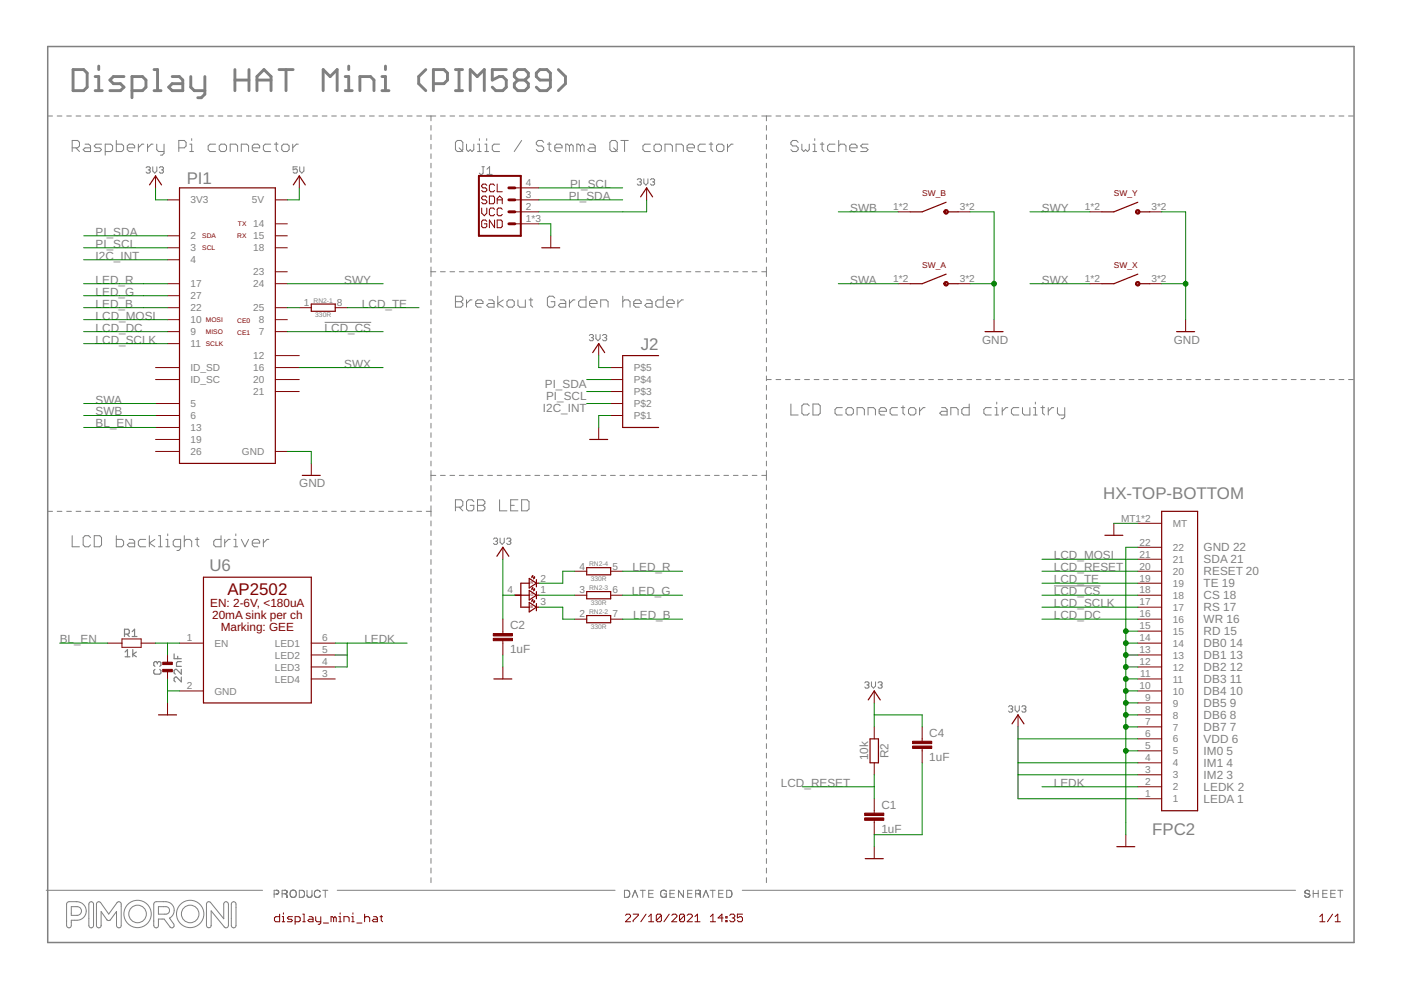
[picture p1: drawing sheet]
<svg xmlns="http://www.w3.org/2000/svg" width="297mm" height="210mm" viewBox="0 0 297 210" stroke-linecap="round" stroke-linejoin="round" font-family="sans-serif">
<g fill="none" stroke="#808080" stroke-width=".21">
<path d="M10.1 24.6h1M12.1 24.6h1M14.1 24.6h1M15.3 31.3h1.2l.3-.4v-.7l-.3-.4h-1.2v2.3M16.1 31.3l.7 .8M16.1 24.6h1M18 30.6h.8l.4 .3v1.2h-1.2l-.4-.4 .4-.4h1.2M18.1 24.6h1.1M20.2 24.6h1M21.5 30.6h-1.1l-.4 .3 .4 .4h.7l.4 .4-.4 .4h-1.1M22.2 24.6h1M22.3 32.1h1.2l.4-.4v-.8l-.4-.3h-1.2v2.3"/>
<path d="M24.2 24.6h1M24.7 29.8v2.3h1.1l.4-.4v-.8l-.4-.3h-1.1M26.2 24.6h1M27 31.3h1.6v-.4l-.4-.3h-.8l-.4 .3v.8l.4 .4h.8M28.2 24.6h1M29.3 30.6v1.5M30.2 24.6h1M30.5 30.6h-.4l-.8 .7M31 35.6l.2-.2h.4l.3 .2v.2l-.3 .2M31.3 30.6v1.5M31.4 36h.2M31.6 36l.3 .3-.3 .4h-.4l-.2-.2"/>
<path d="M32.2 24.6h1M32.4 35.4v.9l.4 .4 .5-.4v-.9M32.4 30.6h-.3l-.8 .7M33.2 30.6v1.1l.4 .4h1.2M33.8 35.6l.2-.2h.4l.2 .2-.2 .4M34.2 24.6h1M34.2 36h.2M34.4 36l.2 .3-.2 .4h-.4l-.2-.2M34.8 30.6v1.9l-.4 .4h-.4M36.2 24.6h1M37.9 31.3h1.2l.4-.4v-.7l-.4-.4h-1.2v2.3M38.2 24.6h1"/>
<path d="M40.2 24.6h1M40.2 30.6h.4v1.5M40.2 32.1h.8M40.6 29.4v.4M42.2 24.6h1M44.2 24.6h1M45.7 30.6h-1.2l-.4 .3v.8l.4 .4h1.2M46.2 24.6h1M46.5 30.9l.4-.3h.7l.4 .3v.8l-.4 .4h-.7l-.4-.4zM48.2 24.6h1.1M48.8 32.1v-1.5h1.2l.4 .3v1.2M50.2 24.6h1.1"/>
<path d="M51.2 32.1v-1.5h1.1l.4 .3v1.2M52.3 24.6h1M53.5 31.3h1.6v-.4l-.4-.3h-.8l-.4 .3v.8l.4 .4h.8M54.3 24.6h1M56.3 24.6h1M57.4 30.6h-1.2l-.4 .3v.8l.4 .4h1.2M58.2 30.6h.7M58.3 24.6h1M58.6 30.2v1.5l.3 .4M60.1 30.6h.8l.4 .3v.8l-.4 .4h-.8l-.4-.4v-.8zM60.3 24.6h1M62.1 30.6v1.5"/>
<path d="M62.3 24.6h1M63 35.4h-.9v.6l.5-.2 .4 .2v.5l-.2 .2h-.4l-.3-.2M63.2 30.6h-.4l-.7 .7M63.5 35.4v.9l.5 .4 .4-.4v-.9M64.3 24.6h1M66.3 24.6h1M68.3 24.6h1M70.3 24.6h1M72.3 24.6h1M74.3 24.6h1M76.3 24.6h1M78.3 24.6h1.1"/>
<path d="M80.3 24.6h1M82.4 24.6h1M84.4 24.6h1M86.4 24.6h1M88.4 24.6h1M90.4 24.6h2M91.4 24.6v1M91.4 26.6v1M91.4 28.6v1M91.4 30.6v1M91.4 32.6v1M91.4 34.6v1"/>
<path d="M91.4 36.6v1M91.4 38.6v1M93.4 24.6h1M95.4 24.6h1M96.6 30.2l.4-.4h.7l.4 .4v1.5l-.4 .4h-.7l-.4-.4zM97.3 31.3l.8 .8M97.4 24.6h1M98.9 30.6v1.1l.4 .4 .4-.4 .4 .4 .4-.4v-1.1M99.4 24.6h1M101.2 30.6h.4v1.5M101.2 32.1h.8M101.4 24.6h1"/>
<path d="M101.6 29.4v.4M102.2 35.3h.5M102.4 35.3v1.4l-.2 .3h-.3l-.3-.3M102.8 30.6h.4v1.5M102.8 32.1h.8M103.2 29.4v.4M103.3 37h1.1M103.3 35.9l.5-.6v1.7M103.4 24.6h1M105.4 24.6h1M105.9 30.6h-1.1l-.4 .3v.8l.4 .4h1.1M107.4 24.6h1"/>
<path d="M109.4 24.6h1M110.6 29.8l-1.6 2.3M111.4 24.6h1M113.4 24.6h1M115.3 30.2l-.4-.4h-.8l-.4 .4v.4l.4 .3h.8l.4 .4v.4l-.4 .4h-.8l-.4-.4M115.4 24.6h1M116.1 30.6h.7M116.4 30.2v1.5l.4 .4M117.4 24.6h1M117.6 31.3h1.6v-.4l-.4-.3h-.8l-.4 .3v.8l.4 .4h.8M119.4 24.6h1M120.7 30.9l-.4-.3h-.3v1.5"/>
<path d="M120.7 30.9v1.2M120.7 30.9l.4-.3 .4 .3v1.2M121.4 24.6h1M123.1 30.9l-.4-.3h-.4v1.5M123.1 30.9v1.2M123.1 30.9l.4-.3 .3 .3v1.2M123.4 24.6h1M125 30.6h.8l.4 .3v1.2h-1.2l-.4-.4 .4-.4h1.2M125.4 24.6h1M127.4 24.6h1M129.4 24.6h1.1M129.7 29.8h.8l.4 .4v1.5l-.4 .4h-.8l-.4-.4v-1.5z"/>
<path d="M130.1 31.3l.8 .8M131.4 24.6h1.1M131.6 29.8h1.6M132.4 29.8v2.3M133.5 24.6h1M135.1 38.1l.2-.2h.5l.2 .2-.2 .5M135.4 24.6h1.1M135.5 38.6h.3M135.8 38.6l.2 .2-.2 .4h-.5l-.2-.2M136.5 37.9v.9l.4 .4 .5-.4v-.9M137.5 24.6h1M137.9 30.6h-1.2l-.4 .3v.8l.4 .4h1.2"/>
<path d="M137.9 38.1l.2-.2h.5l.2 .2v.3l-.2 .2M138.3 38.6h.3M138.6 38.6l.2 .2-.2 .4h-.5l-.2-.2M139 30.6h.8l.4 .3v.8l-.4 .4h-.8l-.3-.4v-.8zM139.5 24.6h1M141 32.1v-1.5h1.2l.4 .3v1.2M141.5 24.6h1M143.3 32.1v-1.5h1.2l.4 .3v1.2M143.5 24.6h1M145.5 24.6h1M145.7 31.3h1.5v-.4l-.3-.3h-.8l-.4 .3v.8l.4 .4h.8M147.5 24.6h1"/>
<path d="M149.5 24.6h1M149.6 30.6h-1.2l-.4 .3v.8l.4 .4h1.2M150.3 30.6h.8M150.7 30.2v1.5l.4 .4M151.5 24.6h1M152.3 30.6h.8l.4 .3v.8l-.4 .4h-.8l-.4-.4v-.8zM153.5 24.6h1M154.2 30.6v1.5M155.4 30.6h-.4l-.8 .7M155.5 24.6h1M157.5 24.6h1M159.5 24.6h1"/>
<path d="M161.5 24.6h2M162.5 24.6v1M162.5 26.6v1M162.5 28.6v1M162.5 30.6v1M162.5 32.6v1M162.5 34.6v1M162.5 36.6v1M162.5 38.6v1M164.5 24.6h1M166.5 24.6h1.1M168.6 24.6h1"/>
<path d="M169.2 30.2l-.4-.4h-.7l-.4 .4v.4l.4 .3h.7l.4 .4v.4l-.4 .4h-.7l-.4-.4M170 30.6v1.1l.4 .4 .4-.4 .4 .4 .4-.4v-1.1M170.6 24.6h1M172.4 30.6h.3v1.5M172.4 32.1h.7M172.6 24.6h1M172.7 29.4v.4M173.9 30.6h.8M174.3 30.2v1.5l.4 .4M174.6 24.6h1.1M176.7 24.6h1M177 30.6h-1.1l-.4 .3v.8l.4 .4h1.1"/>
<path d="M177.8 30.9l.4-.3h.8l.4 .3v1.2M177.8 29.8v2.3M178.7 24.6h1M180.1 31.3h1.6v-.4l-.4-.3h-.8l-.4 .3v.8l.4 .4h.8M180.7 24.6h1M182.7 24.6h1M184 30.6h-1.1l-.4 .3 .4 .4h.8l.3 .4-.3 .4h-1.2M184.7 24.6h1.1M186.8 24.6h1M188.8 24.6h1M190.8 24.6h1.1M192.8 24.6h1.1"/>
<path d="M194.9 24.6h1M196.9 24.6h1M198.9 24.6h1M200.9 24.6h1.1M203 24.6h1M205 24.6h1M207 24.6h1M209 24.6h1.1M211.1 24.6h1M213.1 24.6h1M215.1 24.6h1M217.1 24.6h1"/>
<path d="M219.1 24.6h1.1M221.2 24.6h1M223.2 24.6h1M225.2 24.6h1.1M227.2 24.6h1.1M229.3 24.6h1M231.3 24.6h1M233.3 24.6h1M235.3 24.6h1.1M237.4 24.6h1M239.4 24.6h1M241.4 24.6h1"/>
<path d="M243.4 24.6h1.1M245.4 24.6h1.1M247.5 24.6h1M249.5 24.6h1M251.5 24.6h1M253.5 24.6h1.1M255.6 24.6h1M257.6 24.6h1M259.6 24.6h1M261.6 24.6h1.1M263.7 24.6h1M265.7 24.6h1"/>
<path d="M267.7 24.6h1M269.7 24.6h1.1M271.8 24.6h1M273.8 24.6h1M275.8 24.6h1M277.8 24.6h1M279.8 24.6h1.1M281.9 24.6h1M283.9 24.6h1M285.9 24.6h1M91.4 40.6v1M91.4 42.6v1"/>
<path d="M91.4 44.6v1M91.4 46.6v1M91.4 48.6v1M91.4 50.6v1M91.4 52.6v1M91.4 54.6v1M91.4 56.6v2M91.4 59.6v1M91.4 57.6h1M93.4 57.6h1M95.4 57.6h1M97.4 57.6h1"/>
<path d="M99.4 57.6h1M101.4 57.6h1M103.4 57.6h1M105.4 57.6h1M107.4 57.6h1M109.4 57.6h1M111.4 57.6h1M113.4 57.6h1M115.4 57.6h1M117.4 57.6h1M119.4 57.6h1M121.4 57.6h1"/>
<path d="M123.4 57.6h1M125.4 57.6h1M127.4 57.6h1M129.4 57.6h1.1M131.4 57.6h1.1M133.5 57.6h1M135.4 57.6h1.1M137.5 57.6h1M139.5 57.6h1M141.5 57.6h1M143.5 57.6h1M145.5 57.6h1"/>
<path d="M147.5 57.6h1M149.5 57.6h1M151.5 57.6h1M153.5 57.6h1M155.5 57.6h1M157.5 57.6h1M159.5 57.6h1M161.5 57.6h1M162.5 40.6v1M162.5 42.6v1M162.5 44.6v1M162.5 46.6v1"/>
<path d="M162.5 48.6v1M162.5 50.6v1M162.5 52.6v1M162.5 54.6v1M162.5 56.6v2M162.5 59.6v1M68.8 68.3h9.9M91.4 61.6v1M91.4 63.6v1M91.4 65.7v1M91.4 67.6v1.1M91.4 69.7v1"/>
<path d="M91.4 71.7v1M91.4 73.7v1M91.4 75.7v1M91.4 77.7v1M91.4 79.7v1M96.6 62.8h1.1l.4 .4v.4l-.4 .4 .4 .3v.4l-.4 .4h-1.1zM96.6 64h1.1M98.9 63.6v1.5M100.1 63.6h-.4l-.8 .7M100.9 64.3h1.5v-.3l-.4-.4h-.8l-.3 .4v.7l.3 .4h.8M103.6 63.6h.8l.4 .4v1.1h-1.2l-.4-.4 .4-.4h1.2M105.5 62.8v2.3"/>
<path d="M106.7 63.6l-1.2 .7 1.2 .8M107.5 64l.4-.4h.7l.4 .4v.7l-.4 .4h-.7l-.4-.4zM109.8 63.6v1.1l.4 .4h1.2v-1.5M112.2 63.6h.7M112.5 63.2v1.5l.4 .4M117.6 63.2l-.4-.4h-.8l-.3 .4v1.5l.3 .4h.8l.4-.4v-.7h-.8M118.8 63.6h.8l.4 .4v1.1h-1.2l-.4-.4 .4-.4h1.2M120.7 63.6v1.5M121.9 63.6h-.4l-.8 .7M124.2 62.8v2.3h-1.1l-.4-.4v-.7l.4-.4h1.1M124.9 71.1l.3-.2h.4l.2 .2-.2 .5M125 64.3h1.6v-.3l-.4-.4h-.8l-.4 .4v.7l.4 .4h.8"/>
<path d="M125.4 71.6h.2M125.6 71.6l.2 .2-.2 .4h-.4l-.3-.2M126.3 70.9v.9l.5 .4 .4-.4v-.9M127.4 65.1v-1.5h1.1l.4 .4v1.1M127.7 71.1l.3-.2h.4l.2 .2v.3l-.2 .2M128.2 71.6h.2M128.4 71.6l.2 .2v.2l-.2 .2h-.4l-.3-.2M132 64l.4-.4h.8l.4 .4v1.1M132 62.8v2.3M134.4 64.3h1.5v-.3l-.3-.4h-.8l-.4 .4v.7l.4 .4h.8M137.1 63.6h.8l.4 .4v1.1h-1.2l-.4-.4 .4-.4h1.2M140.6 62.8v2.3h-1.2l-.4-.4v-.7l.4-.4h1.2"/>
<path d="M141.4 64.3h1.5v-.3l-.3-.4h-.8l-.4 .4v.7l.4 .4h.8M143.7 63.6v1.5M144.9 63.6h-.4l-.8 .7M162.5 61.6v1M162.5 63.6v1M162.5 65.7v1M162.5 67.6v1.1M162.5 69.7v1M162.5 71.7v1M162.5 73.7v1M162.5 75.7v1M162.5 77.7v1"/>
<path d="M162.5 79.7v1M91.4 81.7v1M91.4 83.7v1M91.4 85.7v1M91.4 87.7v1.1M91.4 89.7v1.1M91.4 91.8v1M91.4 93.8v1M91.4 95.8v1M91.4 97.8v1M91.4 99.8v2.1M162.5 81.7v1"/>
<path d="M162.5 83.7v1M162.5 85.7v1M162.5 87.7v1.1M162.5 89.7v1.1M162.5 91.8v1M162.5 93.8v1M162.5 95.8v1M162.5 97.8v1M162.5 99.8v2M162.5 80.5h1M164.5 80.5h1M166.5 80.5h1.1"/>
<path d="M167.7 85.7v2.3h1.5M168.6 80.5h1M170.6 80.5h1M171.6 86l-.4-.3h-.8l-.4 .3v1.6l.4 .4h.8l.4-.4M172.4 85.7h1.1l.4 .3v1.6l-.4 .4h-1.1zM172.6 80.5h1M174.6 80.5h1.1M176.7 80.5h1M178.6 86.4h-1.2l-.4 .4v.8l.4 .4h1.2M178.7 80.5h1M179.8 86.4h.7l.4 .4v.8l-.4 .4h-.7l-.4-.4v-.8zM180.7 80.5h1"/>
<path d="M181.7 88v-1.6h1.2l.4 .4v1.2M182.7 80.5h1M184 88v-1.6h1.2l.4 .4v1.2M184.7 80.5h1.1M186.4 87.2h1.5v-.4l-.3-.4h-.8l-.4 .4v.8l.4 .4h.8M186.8 80.5h1M188.8 80.5h1M190.3 86.4h-1.2l-.4 .4v.8l.4 .4h1.2M190.8 80.5h1.1M191.1 86.4h.7M191.5 86v1.6l.3 .4M192.6 86.8l.4-.4h.8l.4 .4v.8l-.4 .4h-.8l-.4-.4z"/>
<path d="M192.8 80.5h1.1M194.9 80.5h1M195 86.4v1.6M196.1 86.4h-.4l-.7 .8M196.9 80.5h1M198.9 80.5h1M199.6 86.4h.8l.4 .4v1.2h-1.2l-.4-.4 .4-.4h1.2M200.9 80.5h1.1M201.6 88v-1.6h1.2l.3 .4v1.2M203 80.5h1M205 80.5h1M205.5 85.7v2.3h-1.2l-.4-.4v-.8l.4-.4h1.2"/>
<path d="M207 80.5h1M209 80.5h1.1M210.2 86.4h-1.2l-.4 .4v.8l.4 .4h1.2M210.9 88h.8M210.9 86.4h.4v1.6M211.1 80.5h1M211.3 85.3v.4M212.5 86.4v1.6M213.1 80.5h1M213.7 86.4h-.4l-.8 .8M215.1 80.5h1M216 86.4h-1.2l-.4 .4v.8l.4 .4h1.2"/>
<path d="M216.8 86.4v1.2l.4 .4h1.2v-1.6M217.1 80.5h1M219.1 88h.8M219.1 86.4h.4v1.6M219.1 80.5h1.1M219.5 85.3v.4M220.7 86.4h.8M221.1 86v1.6l.4 .4M221.2 80.5h1M222.2 86.4v1.6M223.2 80.5h1M223.4 86.4h-.4l-.8 .8"/>
<path d="M224.2 86.4v1.2l.4 .4h1.1M225.2 80.5h1.1M225.7 86.4v2l-.3 .4h-.4M227.2 80.5h1.1M229.3 80.5h1M231.3 80.5h1M233.3 80.5h1M235.3 80.5h1.1M237.4 80.5h1M239.4 80.5h1M241.4 80.5h1M243.4 80.5h1.1"/>
<path d="M245.4 80.5h1.1M247.5 80.5h1M249.5 80.5h1M251.5 80.5h1M253.5 80.5h1.1M255.6 80.5h1M257.6 80.5h1M259.6 80.5h1M261.6 80.5h1.1M263.7 80.5h1M265.7 80.5h1M267.7 80.5h1"/>
<path d="M269.7 80.5h1.1M271.8 80.5h1M273.8 80.5h1M275.8 80.5h1M277.8 80.5h1M279.8 80.5h1.1M281.9 80.5h1M283.9 80.5h1M285.9 80.5h1M10.1 108.4h1M12.1 108.4h1M14.1 108.4h1"/>
<path d="M15.3 113.6v2.3h1.5M16.1 108.4h1M18.1 108.4h1.1M19.2 114l-.4-.4h-.8l-.4 .4v1.5l.4 .4h.8l.4-.4M20 113.6h1.1l.4 .4v1.5l-.4 .4h-1.1zM20.2 108.4h1M22.2 108.4h1M24.2 108.4h1M24.7 113.6v2.3h1.1l.4-.4v-.7l-.4-.4h-1.1M26.2 108.4h1M27.4 114.4h.8l.4 .4v1.1h-1.2l-.4-.4 .4-.4h1.2M28.2 108.4h1"/>
<path d="M30.2 108.4h1M30.9 114.4h-1.2l-.4 .4v.7l.4 .4h1.2M31.7 113.6v2.3M32.2 108.4h1M32.8 114.4l-1.1 .7 1.1 .8M33.6 115.9h.8M33.6 113.6h.4v2.3M34.2 108.4h1M35.2 115.9h.8M35.2 114.4h.4v1.5M35.6 113.2v.4M36.2 108.4h1"/>
<path d="M38.2 108.4h1M38.3 115.9h-1.2l-.4-.4v-.7l.4-.4h1.2v1.9l-.4 .4h-.4M39.1 114.8l.4-.4h.7l.4 .4v1.1M39.1 113.6v2.3M40.2 108.4h1M41.4 114.4h.8M41.8 114v1.5l.4 .4M42.2 108.4h1M44.2 108.4h1M46.2 108.4h1M46.9 113.6v2.3h-1.2l-.4-.4v-.7l.4-.4h1.2M47.6 114.4v1.5"/>
<path d="M48.2 108.4h1.1M48.8 114.4h-.4l-.8 .7M49.6 115.9h.8M49.6 114.4h.4v1.5M50 113.2v.4M50.2 108.4h1.1M51.2 114.4l.7 1.5 .8-1.5M52.3 108.4h1M53.5 115.1h1.6v-.3l-.4-.4h-.8l-.4 .4v.7l.4 .4h.8M54.3 108.4h1M55.8 114.4v1.5M56.3 108.4h1"/>
<path d="M57 114.4h-.4l-.8 .7M58.3 108.4h1M60.3 108.4h1M62.3 108.4h1M64.3 108.4h1M66.3 108.4h1M68.3 108.4h1M70.3 108.4h1M72.3 108.4h1M74.3 108.4h1M76.3 108.4h1M78.3 108.4h1.1"/>
<path d="M80.3 108.4h1M82.4 108.4h1M84.4 108.4h1M86.4 108.4h1M88.4 108.4h1M90.4 108.4h1M91.4 103v1.1M91.4 105.1v1.2M91.4 107.3v2.2M91.4 110.4v1.1M91.4 112.5v1M91.4 114.5v1.1"/>
<path d="M91.4 116.6v1M91.4 118.6v1.1M91.4 100.8h1M93.4 100.8h1M95.4 100.8h1M96.6 107.5h1.1l.4-.4v-.7l-.4-.4h-1.1v2.3M97.3 107.5l.8 .8M97.4 100.8h1M99.4 100.8h1M100.5 106.4l-.4-.4h-.8l-.4 .4v1.5l.4 .4h.8l.4-.4v-.8h-.8M101.2 106h1.2l.4 .4v.3l-.4 .4 .4 .4v.4l-.4 .4h-1.2zM101.2 107.1h1.2"/>
<path d="M101.4 100.8h1M103.4 100.8h1M104.6 114.3l.2-.2h.5l.2 .2-.2 .5M105.1 114.8h.2M105.3 114.8l.2 .2-.2 .4h-.5l-.2-.2M105.4 100.8h1M105.9 106v2.3h1.6M106 114.1v.9l.5 .4 .4-.4v-.9M107.4 100.8h1M107.4 114.3l.3-.2h.4l.2 .2-.2 .5M107.9 114.8h.2M108.1 114.8l.2 .2-.2 .4h-.4l-.3-.2"/>
<path d="M108.3 107.1h.7M109.4 100.8h1M109.8 106h-1.5v2.3h1.5M110.6 106h1.2l.4 .4v1.5l-.4 .4h-1.2zM111.4 100.8h1M113.4 100.8h1M115.4 100.8h1M117.4 100.8h1M119.4 100.8h1M121.4 100.8h1M123.4 100.8h1M125.4 100.8h1"/>
<path d="M127.4 100.8h1M129.4 100.8h1.1M131.4 100.8h1.1M133.5 100.8h1M135.4 100.8h1.1M137.5 100.8h1M139.5 100.8h1M141.5 100.8h1M143.5 100.8h1M145.5 100.8h1M147.5 100.8h1M149.5 100.8h1"/>
<path d="M151.5 100.8h1M153.5 100.8h1M155.5 100.8h1M157.5 100.8h1M159.5 100.8h1M161.5 100.8h1M162.5 102.8v1.1M162.5 104.9v1M162.5 106.9v1M162.5 108.9v1M162.5 111v1M162.5 113v1"/>
<path d="M162.5 115v1M162.5 117.1v1M162.5 119.1v1M91.4 120.7v1M91.4 122.7v1.1M91.4 124.8v1M91.4 126.8v1M91.4 128.9v1M91.4 130.9v1M91.4 132.9v1.1M91.4 135v1M91.4 137v1.1"/>
<path d="M91.4 139.1v1M162.5 121.1v1M162.5 123.1v1.1M162.5 125.2v1M162.5 127.2v1M162.5 129.2v1.1M162.5 131.3v1M162.5 133.3v1M162.5 135.3v1.1M162.5 137.4v1M162.5 139.4v1M223.5 124.2h9.8"/>
<path d="M91.4 141.1v1.1M91.4 143.2v1M91.4 145.2v1.1M91.4 147.3v1M91.4 149.3v1M91.4 151.3v1.1M91.4 153.4v1M91.4 155.4v1.1M91.4 157.5v1M91.4 159.5v1.1M162.5 141.4v1.1M162.5 143.4v1.1"/>
<path d="M162.5 145.5v1M162.5 147.5v1M162.5 149.5v1.1M162.5 151.6v1M162.5 153.6v1M162.5 155.6v1.1M162.5 157.7v1M162.5 159.7v1M183.3 144.8l.3-.2h.4l.2 .2-.2 .4M183.8 145.2h.2M184 145.2l.2 .3-.2 .4h-.4l-.3-.2M184.8 144.6v.9l.4 .4 .4-.4v-.9"/>
<path d="M186.2 144.8l.2-.2h.4l.2 .2-.2 .4M186.6 145.2h.2M186.8 145.2l.2 .3-.2 .4h-.4l-.2-.2M213.8 149.9l.2-.3h.5l.2 .3-.2 .4M214.3 150.3h.2M214.5 150.3l.2 .2-.2 .5h-.5l-.2-.3M215.2 149.6v.9l.5 .5 .4-.5v-.9M216.6 149.9l.3-.3h.4l.2 .3-.2 .4M217.1 150.3h.2M217.3 150.3l.2 .2-.2 .5h-.4l-.3-.3M91.4 161.6v1M91.4 163.6v1.1"/>
<path d="M91.4 165.7v1M91.4 167.7v1M91.4 169.7v1.1M91.4 171.8v1M91.4 173.8v1.1M91.4 175.9v1M91.4 177.9v1.1M91.4 180v1M162.5 161.7v1.1M162.5 163.8v1M162.5 165.8v1M162.5 167.8v1"/>
<path d="M162.5 169.9v1M162.5 171.9v1M162.5 173.9v1M162.5 176v1M162.5 178v1M9.8 188.8h45.9M14.2 191.4l.4-.2a3.9 3.9 0 0 1 2.8 .3 1.96 1.96 0 0 1 .8 2.2 1.96 1.96 0 0 1-1.9 1.4h-1.2v1.1a.5 .5 0 0 1-.5 .5 .5 .5 0 0 1-.5-.5zM15.1 192.2h1.3a.92 .92 0 0 1 .9 1 .92 .92 0 0 1-.9 .9h-1.3zM18.9 191.4a.5 .5 0 0 1 .6-.2 .5 .5 0 0 1 .3 .5v4.5a.5 .5 0 0 1-.5 .5 .5 .5 0 0 1-.5-.5zM20.6 191.4l.4-.2 .3 .1 1.8 2.5 1.7-2.4a.49 .49 0 0 1 .6-.2 .49 .49 0 0 1 .3 .5v4.5a.5 .5 0 0 1-.5 .5 .5 .5 0 0 1-.5-.5v-2.9l-1.3 1.7-.3 .2-.4-.1-1.3-1.8v2.9a.5 .5 0 0 1-.5 .5 .5 .5 0 0 1-.5-.5zM32.7 191.4l.4-.2h2.1a1.85 1.85 0 0 1 1.7 1.4 1.85 1.85 0 0 1-1 2.1l.9 1.2a.5 .5 0 0 1 0 .7 .5 .5 0 0 1-.7 0l-1.3-1.7h-1.2v1.3a.5 .5 0 0 1-.5 .5 .5 .5 0 0 1-.5-.5zM33.6 192.2h1.6a.79 .79 0 0 1 .7 .8 .79 .79 0 0 1-.7 .8h-1.6z"/>
<path d="M44 191.3l.3-.1 .3 .1 2.8 3.5v-3.1a.5 .5 0 0 1 .6-.5 .5 .5 0 0 1 .4 .5v4.5l-.1 .4-.3 .1-.4-.1-2.8-3.5v3.1a.5 .5 0 0 1-.5 .5 .5 .5 0 0 1-.5-.5v-4.5zM49.1 191.4a.5 .5 0 0 1 .6-.2 .5 .5 0 0 1 .3 .5v4.5a.5 .5 0 0 1-.5 .5 .5 .5 0 0 1-.5-.5zM58.9 188.8l.2 .2M58.9 188.8h-.8v1.5M59 189.5l-.9 .1M59 189.4h.1M59 189.4v.1M59 188.9l.1 .1M59.1 189.3l-.1 .1M59.1 189v.1M59.1 189v.3M60.5 189.5h-.1"/>
<path d="M60.6 189.5h.1M60.6 188.8h.1M60.6 189.5l.2 .2M60.7 188.8h-.9v1.5M60.7 188.8l.1 .1M60.7 188.8h.1M60.7 189.6l.2 .6M60.8 188.9v.4l-.1 .1M60.8 189.8h.1M60.8 189.3l-.2 .2h-.8M60.8 188.9v.1M60.8 190.2h.1"/>
<path d="M60.9 190.2v.1M61.7 188.9a.67 .67 0 0 1 .7-.1 .67 .67 0 0 1 .4 .6 .72 .72 0 0 1-.9 .8 .72 .72 0 0 1-.2-1.2zM61.9 190.2h.1M63.5 188.8h.6l.4 .2 .1 .7-.4 .5-.7 .1zM65.1 189.8v.1M65.1 188.8l.1 1.3M65.2 190.1h.1M66.1 188.8v1.3l-.4 .2-.5-.2M66.1 189.9h.1M67.5 188.8a.67 .67 0 0 0-.8 .2 .67 .67 0 0 0 0 .7 .64 .64 0 0 0 .6 .6 .64 .64 0 0 0 .6-.5M67.5 188.8h.1M67.5 188.8l.4 .3"/>
<path d="M67.7 188.9h.1M67.8 190.1h.1M67.9 189.9h.1M68.4 188.8h1.1M69 188.8v1.5M71.5 188.8h58.9M91.4 182v1M91.4 184v1.1M91.4 186.1v1M132.4 188.8h.6l.4 .2a1.01 1.01 0 0 1-.2 1.2l-.8 .1zM133.5 189.4h.1M134 190.3l.6-1.5 .6 1.5"/>
<path d="M135.7 188.8h1.1M136.3 188.8v1.5M137.5 189.5h.9M138.5 188.8h-1v1.5h1M140.3 188.8a.74 .74 0 0 0-.2 1.1 .74 .74 0 0 0 1.1 .1l.1-.3M140.4 188.8h-.1M140.8 189.5h.5v.8M140.8 188.7l.1 .1M141 188.8h-.6M141 188.8h.1M141 188.8l.2 .1M141 190.2h.1"/>
<path d="M141.2 188.9h.1M141.2 188.9l.1 .2M142 189.5h.9M143 188.8h-1v1.5h1M144.9 188.8v1.5l-1.1-1.5v1.5M145.8 189.5h.9M146.7 188.8h-.9v1.5h.9M148.1 189.5h.1M148.2 189.5h.1M148.3 189.5h-.8M148.3 188.8l.2 .2v.3M148.3 189.5l.2 .7"/>
<path d="M148.4 189.7h.1M148.4 188.9h.1M148.4 189.3l-.1 .2M148.5 189.9h.1M148.5 189.3l-.3 .2M148.5 189l-.3-.2h-.7v1.5M148.5 190.2h.1M149.1 190.3l.6-1.5 .6 1.5M150.6 188.8h1M151.1 188.8v1.5M152.4 189.5h.8M153.3 188.8h-.9v1.5h.9"/>
<path d="M154.1 188.8h.6l.4 .3 .1 .7-.4 .4-.7 .1zM157.4 188.8h117.3M162.5 180v1M162.5 182v1.1M162.5 184.1v1M162.5 186.1v1M276.6 189.8l.2 .4M276.7 189.3l1 .4M276.7 189.3h.1M276.8 189.4h.1M276.9 188.8h-.1M276.9 188.8h.1"/>
<path d="M276.9 189.4h.1M277 188.8h.1M277 188.8l-.3 .2v.3M277 188.8a.46 .46 0 0 1 .6 .3M277 189.4l.1 .1M277.2 189.5h.1M277.4 189.5l.1 .1M277.5 189.6h.1M277.6 189.7l.1 .3M277.6 190l-.3 .3-.5-.2M277.7 190h-.1M278.4 188.8v1.5"/>
<path d="M278.4 189.4h1.1M279.5 188.8v1.5M280.5 189.5h.8M281.4 188.8h-.9v1.5h.9M282.2 189.5h.8M283.1 188.8h-.9v1.5h.9M283.6 188.8h1.1M284.2 188.8v1.5"/>
<circle cx="29.2" cy="193.8" r="2.9"/>
<circle cx="29.2" cy="193.8" r="1.86"/>
<circle cx="40.3" cy="193.8" r="2.9"/>
<circle cx="40.3" cy="193.8" r="1.86"/>
</g>
<path d="M10.1 9.9h277v189.9h-277z" fill="none" stroke="#808080" stroke-width=".32"/>
<g fill="none" stroke="#808080" stroke-width=".25">
<path d="M26.4 134.5h.8l.2-.3v-.5l-.2-.3h-.8v1.6M26.5 138.2l.5-.5v1.6M26.5 139.3h1M26.9 134.5l.5 .5M28 133.9l.5-.5v1.6M28 135h1M28.2 137.7v1.6M28.9 138.2l-.7 .5 .7 .6M36.9 138.6v1.1h1.5M37.7 139.1v.6M32.9 141.9l-.3 .3v.5l.3 .2h1l.2-.2v-.5l-.2-.3M33.4 140.5l-.3-.2h-.2l-.3 .2v.5l.3 .3"/>
<path d="M33.4 140.5l.2-.2h.3l.2 .2v.5l-.2 .3M33.4 140.5v.3M38.4 141.9v1l-1-1h-.2l-.3 .3v.5l.3 .2M38.4 143.6v1l-1-1h-.2l-.3 .2v.5l.3 .3M38.4 140.3h-.7l-.3 .2v.8h1"/>
</g>
<g fill="none" stroke="#800000" stroke-width=".21">
<path d="M33 37.3v2.5M63.5 37.3v2.5M103.2 39.3l-.3-.3h-.5l-.3 .3v.3l.3 .2h.5l.3 .3v.3l-.3 .3h-.5l-.3-.3M104.9 39.3l-.3-.3h-.6l-.2 .3v1.1l.2 .3h.6l.3-.3M105.4 39v1.7h1.1M109.2 39.8h5M137.1 39.8v2.6M35.5 42.4h2.6M35.5 50h2.6M35.5 52.5h2.6M35.5 55.1h2.6M58.4 42.4h2.5"/>
<path d="M58.4 50h2.5M58.4 52.5h2.5M58.4 47.5h2.5M58.4 57.6h2.5M102.1 44.1v1.1l.6 .5 .5-.5v-1.1M103.2 41.8l-.3-.2h-.5l-.3 .2v.3l.3 .3h.5l.3 .3v.2l-.3 .3h-.5l-.3-.3M103.2 46.9l-.3-.2h-.5l-.3 .2v1.1l.3 .3h.5l.3-.3v-.5h-.5M103.8 41.6h.8l.3 .2v1.1l-.3 .3h-.8zM104.9 44.4l-.3-.3h-.6l-.2 .3v1.1l.2 .2h.6l.3-.2M104.9 46.7v1.6l-1.1-1.6v1.6M105.4 42.4h1.1M105.4 43.2v-1.1l.5-.5 .6 .5v1.1"/>
<path d="M105.4 46.7h.8l.3 .2v1.1l-.3 .3h-.8zM106.5 44.4l-.3-.3h-.5l-.3 .3v1.1l.3 .2h.5l.3-.2M109.2 44.9h5M109.2 42.4h5M109.2 47.5h5M116.8 50v2.5M190.4 44.9h2.6M203.1 44.9h2.6M231.1 44.9h2.5M243.8 44.9h2.5M33 77.9h5.1M35.5 60.2h2.6"/>
<path d="M35.5 65.2h2.6M35.5 62.7h2.6M35.5 67.8h2.6M35.5 70.3h2.6M35.5 72.9h2.6M58.4 60.2h2.5M58.4 65.2h2.5M58.4 67.8h2.5M58.4 70.3h2.5M58.4 77.9h5.1M58.4 75.4h5.1M63.5 65.2h2.5"/>
<path d="M71.1 65.2h2.5M126.9 72.9v2.5M129.5 77.9h2.5M190.4 60.2h2.6M203.1 60.2h2.6M210.8 67.8v2.5M231.1 60.2h2.5M243.8 60.2h2.5M251.4 67.8v2.5M33 95.7h5.1M33 80.5h5.1M33 85.6h5.1"/>
<path d="M33 88.1h5.1M33 90.6h5.1M33 93.2h5.1M58.4 95.7h2.5M58.4 80.5h5.1M58.4 83h5.1M66 98.3v2.5M126.9 90.6v2.6M129.5 80.5h2.5M129.5 85.6h2.5M129.5 88.1h2.5M129.5 83h2.5"/>
<path d="M106.6 116v2.6M236.2 111v2.5M241.2 118.6h5.1M241.2 116h5.1M241.2 111h5.1M22.8 136.4h3.1M25.9 135.5h4v1.7h-4zM29.9 136.4h3.1M35.5 138.9v1.6M38.1 136.4h5M66 136.4h5.1M66 138.9h5.1"/>
<path d="M106.6 131.3v3M106.6 135.8v3.1M112.8 127.3l.2-.2v.3zM112.8 122.2l.2-.1v.2zM112.8 124.7l.2-.1v.3zM113 127.1l-.3 .5M113 124.6l-.3 .5M113 122.1l-.3 .4M113.2 127.5l.1-.1v.3zM113.2 122.4l.1-.1v.3zM113.2 125l.1-.1v.2zM113.3 127.4l-.2 .4"/>
<path d="M113.3 124.9l-.2 .4M113.3 122.3l-.2 .5M121.9 131.3h2.5M121.9 126.2h2.5M121.9 121.1h2.5M129.5 131.3h2.5M129.5 126.2h2.5M129.5 121.1h2.5M241.2 136.4h5.1M241.2 138.9h5.1M241.2 131.3h5.1M241.2 126.2h5.1"/>
<path d="M241.2 121.1h5.1M241.2 133.8h5.1M241.2 128.7h5.1M241.2 123.7h5.1M35.5 142.3v1.7M35.5 149v2.6M38.1 146.5h5M66 141.4h5.1M66 144h5.1M106.6 141.4v2.6M185.4 146.5v2.5M185.4 154.1v2.6"/>
<path d="M195.5 154.1v3.1M195.5 158.7v3M215.8 151.6v2.5M241.2 146.5h5.1M241.2 141.4h5.1M241.2 144h5.1M241.2 159.2h5.1M241.2 156.7h5.1M241.2 154.1h5.1M241.2 151.6h5.1M241.2 149h5.1M185.4 161.7v2.6"/>
<path d="M185.4 169.4v3M185.4 173.9v3.1M185.4 179.5v2.6M238.7 177v2.5M241.2 169.4h5.1M241.2 166.8h5.1M241.2 164.3h5.1M241.2 161.7h5.1M59.3 193.8v1.6h-.8l-.3-.2v-.6l.3-.2h.8M59.8 195.4h.6M59.8 194.4h.3v1M60.1 193.5v.3"/>
<path d="M62 194.4h-.8l-.3 .2 .3 .3h.5l.3 .3-.3 .2h-.8M62.6 195.4h.8l.2-.2v-.6l-.2-.2h-.8v1.6M64.2 195.4h.5M64.2 193.8h.3v1.6M65.6 194.4h.5l.3 .2v.8h-.8l-.3-.2 .3-.3h.8M66.9 194.4v.8l.3 .2h.8M68 194.4v1.3l-.3 .3h-.2M68.6 195.7h1M70.7 194.6l-.2-.2h-.3v1M70.7 194.6v.8M70.7 194.6l.3-.2 .3 .2v.8M71.8 195.4h.6"/>
<path d="M71.8 194.4h.3v1M72.1 193.5v.3M72.9 195.4v-1h.8l.3 .2v.8M74.6 195.4h.5M74.6 194.4h.2v1M74.8 193.5v.3M75.6 195.7h1.1M77.3 194.6l.3-.2h.5l.3 .2v.8M77.3 193.8v1.6M79.2 194.4h.5l.3 .2v.8h-.8l-.3-.2 .3-.3h.8M80.6 194.4h.5M80.8 194.1v1.1l.3 .2"/>
<path d="M132.6 194.1l.3-.3h.5l.3 .3v.3l-1.1 1h1.1M134.2 193.8h1.1v.3l-1.1 1.1v.2M137 193.8l-1.1 1.6M137.5 195.4h1.1M137.5 194.4l.5-.6v1.6M140.2 194.1v1.1l-.2 .2h-.6l-.3-.2M140.2 194.1l-.2-.3h-.6l-.3 .3v1.1M140.2 194.1l-1.1 1.1M141.9 193.8l-1.1 1.6M142.4 194.1l.3-.3h.5l.3 .3v.3l-1.1 1h1.1M145.1 194.1v1.1l-.2 .2h-.6l-.2-.2M145.1 194.1l-.2-.3h-.6l-.2 .3v1.1"/>
<path d="M145.1 194.1l-1 1.1M145.7 194.1l.3-.3h.5l.3 .3v.3l-1.1 1h1.1M147.3 195.4h1.1M147.3 194.4l.6-.6v1.6M150.6 195.4h1.1M150.6 194.4l.6-.6v1.6M153.3 194.6h-1l.8-.8v1.6M153.9 195.2h.3v.2h-.3zM153.9 194.4h.3v.2h-.3zM154.7 194.1l.3-.3h.5l.3 .3v.3l-.3 .2M155.2 194.6h.3M155.5 194.6l.3 .3v.3l-.3 .2h-.5l-.3-.2"/>
<path d="M157.4 193.8h-1.1v.8l.6-.2h.3l.2 .2v.6l-.2 .2h-.6l-.3-.2M279.8 195.4h1.1M279.8 194.4l.6-.6v1.6M282.5 193.8l-1 1.6M283.1 195.4h1.1M283.1 194.4l.5-.6v1.6"/>
</g>
<g fill="#800000" stroke="#800000" stroke-width=".21">
<path d="M183.3 173.4h4.1v.5h-4.1z"/>
<path d="M183.3 172.4h4.1v.5h-4.1z"/>
<path d="M193.5 158.2h4v.5h-4z"/>
<path d="M193.5 157.2h4v.5h-4z"/>
<path d="M104.6 135.3h4v.5h-4z"/>
<path d="M104.6 134.3h4v.5h-4z"/>
<path d="M34.5 140.4h2v.5h-2z"/>
<path d="M34.5 141.9h2v.5h-2z"/>
</g>
<g fill="none" stroke="#800000" stroke-width=".25">
<path d="M31.7 39.2l1.3-1.9 1.2 1.9M38.1 39.8h20.3v58.5h-20.3zM62.2 39.2l1.3-1.9 1.2 1.9M114.9 52.5h3.8M135.8 41.7l1.3-1.9 1.3 1.9M200.6 42.9l-5.1 2h-2.5M200.6 58.1l-5.1 2.1h-2.5M201.1 44.9h2M241.2 42.9l-5 2h-2.6M241.2 58.1l-5 2.1h-2.6M241.7 44.9h2.1M66 64.5h5.1v1.5h-5.1z"/>
<path d="M125.7 74.8l1.2-1.9 1.3 1.9M139.6 75.4h-7.6v15.2h7.6M201.1 60.2h2M208.9 70.3h3.8M241.7 60.2h2.1M249.5 70.3h3.8M125 93.2h3.8M64.1 100.8h3.8M105.3 117.9l1.3-1.9 1.3 1.9M234.3 113.5h3.8M246.3 108.4h7.6v63.5h-7.6zM43.1 122.4h22.9v26.6h-22.9z"/>
<path d="M110.4 126.2h1.8M112.2 122.6l1.5 1.1-1.5 1zM112.2 125.2l1.5 1-1.5 1zM112.2 127.7l1.5 1-1.5 1.1zM112.2 123.7h-1.8v5h1.8M113.7 122.9v1.5M113.7 125.4v1.6M113.7 128v1.5M113.7 128.7h.5M113.7 126.2h.5M113.7 123.7h.5M124.4 130.5h5.1v1.5h-5.1z"/>
<path d="M124.4 120.4h5.1v1.5h-5.1zM124.4 125.4h5.1v1.6h-5.1zM33.6 151.6h3.8M104.7 144h3.8M184.1 148.4l1.3-1.9 1.2 1.9M184.5 156.7h1.7v5h-1.7zM214.6 153.5l1.2-1.9 1.3 1.9M236.8 179.5h3.8M183.5 182.1h3.8"/>
</g>
<g fill="#800000" stroke="#800000" stroke-width=".21">
<path d="M200.3 44.5a.48 .48 0 0 1 .7 .2 .48 .48 0 0 1-.3 .7 .48 .48 0 0 1-.6-.5h.3a.23 .23 0 0 1 .3-.2 .23 .23 0 0 1 .1 .4 .23 .23 0 0 1-.4-.1l-.3-.1z" fill-rule="evenodd"/>
<path d="M200.3 59.8a.48 .48 0 0 1 .7 .1 .48 .48 0 0 1-.3 .7 .48 .48 0 0 1-.6-.4h.3a.24 .24 0 0 1 .3-.3 .24 .24 0 0 1 .1 .4 .24 .24 0 0 1-.4 0l-.3-.1z" fill-rule="evenodd"/>
<path d="M240.9 44.5a.48 .48 0 0 1 .8 .2 .48 .48 0 0 1-.3 .7 .48 .48 0 0 1-.7-.5h.3a.22 .22 0 0 1 .3-.2 .22 .22 0 0 1 .1 .4 .22 .22 0 0 1-.4-.1l-.3-.1z" fill-rule="evenodd"/>
<path d="M240.9 59.8a.48 .48 0 0 1 .8 .1 .48 .48 0 0 1-.3 .7 .48 .48 0 0 1-.7-.4h.3a.23 .23 0 0 1 .3-.2 .23 .23 0 0 1 .1 .3 .23 .23 0 0 1-.4 0l-.3-.1z" fill-rule="evenodd"/>
</g>
<path d="M109.2 126.2h1.2" fill="none" stroke="#800000" stroke-width=".34"/>
<path d="M101.5 37.3h8.9v12.7h-8.9z" fill="none" stroke="#800000" stroke-width=".42"/>
<path d="M107.9 39.8h1.3M107.9 42.4h1.3M107.9 44.9h1.3M107.9 47.5h1.3" fill="none" stroke="#800000" stroke-width=".61"/>
<g fill="none" stroke="#008000" stroke-width=".21">
<path d="M33 39.8v2.6h2.5M63.5 39.8v2.6h-2.6M114.2 39.8h17.8M17.7 50h17.8M17.7 52.5h17.8M17.7 55.1h17.8M114.2 42.4h17.8M114.2 47.5h2.6v2.5M137.1 42.4v2.5h-22.9M177.7 44.9h12.7M205.7 44.9h5.1v22.9M218.4 44.9h12.7"/>
<path d="M246.3 44.9h5.1v22.9M17.7 60.2h17.8M17.7 70.3h17.8M17.7 72.9h17.8M17.7 67.8h17.8M17.7 62.7h17.8M17.7 65.2h17.8M60.9 60.2h20.3M60.9 70.3h20.3M60.9 65.2h2.6M63.5 77.9h17.7M73.6 65.2h15.2"/>
<path d="M126.9 75.4v2.5h2.6M177.7 60.2h12.7M205.7 60.2h5.1M218.4 60.2h12.7M246.3 60.2h5.1M17.7 88.1h15.3M17.7 85.6h15.3M17.7 90.6h15.3M60.9 95.7h5.1v2.6M124.4 85.6h5.1M124.4 80.5h5.1M124.4 83h5.1"/>
<path d="M129.5 88.1h-2.6v2.5M106.6 118.6v12.7M220.9 118.6h20.3M236.2 111h5M241.2 116h-2.5v61M12.7 136.4h10.1M33 136.4h5.1M35.5 136.4v2.5M71.1 136.4h15.2M71.1 138.9h2.5M73.6 136.4v5h-2.5M106.6 126.2h2.6"/>
<path d="M106.6 138.9v2.5M114.2 126.2h7.7M114.2 128.7h5.1v2.6h2.6M121.9 121.1h-2.6v2.6h-5.1M132 126.2h12.7M132 121.1h12.7M132 131.3h12.7M220.9 126.2h20.3M220.9 121.1h20.3M220.9 128.7h20.3M220.9 131.3h20.3M220.9 123.7h20.3"/>
<path d="M238.7 133.8h2.5M238.7 136.4h2.5M238.7 138.9h2.5M35.5 144v5M35.5 146.5h2.6M185.4 149v5.1M185.4 151.6h10.1v2.5M215.8 154.1v15.3h25.4M215.8 156.7h25.4M238.7 151.6h2.5M238.7 146.5h2.5M238.7 159.2h2.5"/>
<path d="M238.7 141.4h2.5M238.7 144h2.5M238.7 149h2.5M238.7 154.1h2.5M170.1 166.8h15.3M185.4 164.3v5.1M195.5 161.7v15.3h-10.1v2.5M215.8 164.3h25.4M215.8 161.7h25.4M220.9 166.8h20.3"/>
</g>
<g fill="#008000" stroke="#008000" stroke-width=".21">
<circle cx="210.8" cy="60.2" r=".51"/>
<circle cx="251.4" cy="60.2" r=".51"/>
<circle cx="238.7" cy="159.2" r=".51"/>
<circle cx="238.7" cy="154.1" r=".51"/>
<circle cx="238.7" cy="151.6" r=".51"/>
<circle cx="238.7" cy="149" r=".51"/>
<circle cx="238.7" cy="146.5" r=".51"/>
<circle cx="238.7" cy="144" r=".51"/>
<circle cx="238.7" cy="141.4" r=".51"/>
<circle cx="238.7" cy="138.9" r=".51"/>
<circle cx="238.7" cy="136.4" r=".51"/>
<circle cx="238.7" cy="133.8" r=".51"/>
</g>
<g fill="none" stroke="#808080" stroke-width=".61">
<path d="M15.5 14.8h2.2l.8 .7v3l-.8 .7h-2.2zM20.2 19.2h1.5M20.2 16.2h.7v3M20.9 14v.8M26.3 16.2h-2.3l-.7 .8 .7 .7h1.5l.8 .8-.8 .7h-2.2M28 19.2h2.2l.7-.7v-1.5l-.7-.8h-2.2v4.5M32.7 19.2h1.4M32.7 14.8h.7v4.4M36.5 16.2h1.5l.8 .8v2.2h-2.3l-.7-.7 .7-.8h2.3M40.4 16.2v2.3l.8 .7h2.2M43.4 16.2v3.8l-.7 .7h-.8M49.8 14.8v4.4"/>
<path d="M49.8 17h3M52.8 14.8v4.4M54.5 17h3M54.5 19.2v-3l1.5-1.4 1.5 1.4v3M59.2 14.8h2.9M60.6 14.8v4.4M68.5 19.2v-4.4l1.5 1.4 1.5-1.4v4.4M73.2 19.2h1.5M73.2 16.2h.7v3M73.9 14v.8M76.3 19.2v-3h2.2l.8 .8v2.2M81 19.2h1.5"/>
<path d="M81 16.2h.7v3M81.7 14v.8M90.3 14.8l-1.5 1.4v1.5l1.5 1.5M91.9 17.7h2.2l.8-.7v-1.5l-.8-.7h-2.2v4.4M96.6 19.2h1.5M96.6 14.8h1.5M97.3 14.8v4.4M99.7 19.2v-4.4l1.5 1.4 1.5-1.4v4.4M107.3 14.8h-2.9v2.2l1.5-.8h.7l.7 .8v1.5l-.7 .7h-1.5l-.7-.7M109.8 17l-.7 .7v.8l.7 .7h1.5l.7-.7v-.8l-.7-.7M109.8 17l-.7-.8v-.7l.7-.7h1.5l.7 .7v.7l-.7 .8M109.8 17h1.5"/>
<path d="M116.7 17h-2.2l-.8-.8v-.7l.8-.7h1.5l.7 .7v3l-.7 .7h-1.5l-.8-.7M118.4 14.8l1.5 1.4v1.5l-1.5 1.5"/>
</g>
<g font-size="3.6" fill="#808080">
<text x="39.6" y="39.1">PI1</text>
<text x="135.9" y="74.1">J2</text>
<text x="233.9" y="105.9">HX-TOP-BOTTOM</text>
<text x="44.4" y="121.1">U6</text>
<text x="244.3" y="177">FPC2</text>
</g>
<text font-size="3.6" fill="#800000" x="48.2" y="126.2">AP2502</text>
<g font-size="2.5" fill="#808080">
<text x="120.9" y="39.8">PI_SCL</text>
<text x="120.6" y="42.4">PI_SDA</text>
<text x="180.3" y="44.9">SWB</text>
<text x="220.9" y="44.9">SWY</text>
<text x="20.3" y="50">PI_SDA</text>
<text x="20.3" y="52.5">PI_SCL</text>
<text x="20.3" y="55.1">I2C_INT</text>
<text x="20.3" y="60.2">LED_R</text>
<text x="20.3" y="62.7">LED_G</text>
<text x="20.3" y="65.2">LED_B</text>
<text x="73" y="60.2">SWY</text>
<text x="76.7" y="65.2">LCD_TE</text>
<text x="180.3" y="60.2">SWA</text>
<text x="220.9" y="60.2">SWX</text>
<text x="20.3" y="67.8">LCD_MOSI</text>
<text x="20.3" y="70.3">LCD_DC</text>
<text x="68.8" y="70.3">LCD_CS</text>
<text x="20.3" y="72.9">LCD_SCLK</text>
<text x="73" y="77.9">SWX</text>
<text x="208.2" y="72.9">GND</text>
<text x="248.8" y="72.9">GND</text>
<text x="115.5" y="82.3">PI_SDA</text>
<text x="20.3" y="88.1">SWB</text>
<text x="20.3" y="85.6">SWA</text>
<text x="115.1" y="87.3">I2C_INT</text>
<text x="115.8" y="84.8">PI_SCL</text>
<text x="20.3" y="90.6">BL_EN</text>
<text x="63.5" y="103.3">GND</text>
<text x="223.4" y="118.6">LCD_MOSI</text>
<text x="255.2" y="119.5">SDA 21</text>
<text x="255.2" y="116.9">GND 22</text>
<text x="134.1" y="121.1">LED_R</text>
<text x="223.4" y="121.1">LCD_RESET</text>
<text x="223.4" y="123.6">LCD_TE</text>
<text x="255.2" y="124.5">TE 19</text>
<text x="255.2" y="122">RESET 20</text>
<text x="134" y="126.2">LED_G</text>
<text x="134.3" y="131.3">LED_B</text>
<text x="223.4" y="126.2">LCD_CS</text>
<text x="223.4" y="128.7">LCD_SCLK</text>
<text x="223.4" y="131.3">LCD_DC</text>
<text x="255.2" y="129.6">RS 17</text>
<text x="255.2" y="127.1">CS 18</text>
<text x="12.7" y="136.3">BL_EN</text>
<text x="77.2" y="136.3">LEDK</text>
<text x="108.1" y="133.4">C2</text>
<text x="255.2" y="137.2">DB0</text>
<text x="255.2" y="134.7">RD 15</text>
<text x="255.2" y="132.2">WR 16</text>
<text x="260.7" y="137.2">14</text>
<text x="108.1" y="138.5">1uF</text>
<text x="255.2" y="142.3">DB2</text>
<text x="255.2" y="139.8">DB1</text>
<text x="260.7" y="142.3">12</text>
<text x="260.7" y="139.8">13</text>
<text x="255.2" y="149.9">DB5</text>
<text x="255.2" y="147.4">DB4</text>
<text x="255.2" y="144.9">DB3</text>
<text x="260.7" y="149.9">9</text>
<text x="260.7" y="147.4">10</text>
<text x="260.7" y="144.9">11</text>
<text x="255.2" y="155">DB7</text>
<text x="255.2" y="152.5">DB6</text>
<text x="260.7" y="155">7</text>
<text x="260.7" y="152.5">8</text>
<text x="184.1" y="161.2" transform="rotate(-90 184.1 161.2)">10k</text>
<text x="188.4" y="160.8" transform="rotate(-90 188.4 160.8)">R2</text>
<text x="197" y="161.4">1uF</text>
<text x="197" y="156.3">C4</text>
<text x="255.2" y="160.1">IM0</text>
<text x="255.2" y="157.6">VDD 6</text>
<text x="260.1" y="160.1">5</text>
<text x="165.6" y="166.8">LCD_RESET</text>
<text x="223.4" y="166.8">LEDK</text>
<text x="255.2" y="167.7">LEDK 2</text>
<text x="255.2" y="165.2">IM2</text>
<text x="255.2" y="162.6">IM1</text>
<text x="260.1" y="165.2">3</text>
<text x="260.1" y="162.6">4</text>
<text x="186.9" y="171.5">C1</text>
<text x="255.2" y="170.2">LEDA 1</text>
<text x="186.9" y="176.6">1uF</text>
</g>
<g font-size="2.5" fill="#800000">
<text x="44.6" y="128.7">EN: 2-6V, &lt;180uA</text>
<text x="45" y="131.3">20mA sink per ch</text>
<text x="46.8" y="133.8">Marking: GEE</text>
</g>
<g font-size="2.1" fill="#808080">
<text x="111.5" y="39.5">4</text>
<text x="40.4" y="43.1">3V3</text>
<text x="53.4" y="43.1">5V</text>
<text x="111.5" y="47.1">1*3</text>
<text x="111.5" y="44.6">2</text>
<text x="111.5" y="42">3</text>
<text x="189.4" y="44.6">1*2</text>
<text x="203.5" y="44.6">3*2</text>
<text x="230" y="44.6">1*2</text>
<text x="244.1" y="44.6">3*2</text>
<text x="40.4" y="50.8">2</text>
<text x="40.4" y="53.3">3</text>
<text x="53.7" y="48.2">14</text>
<text x="53.7" y="50.8">15</text>
<text x="53.7" y="53.3">18</text>
<text x="40.4" y="55.8">4</text>
<text x="53.7" y="58.4">23</text>
<text x="189.4" y="59.8">1*2</text>
<text x="203.5" y="59.8">3*2</text>
<text x="230" y="59.8">1*2</text>
<text x="244.1" y="59.8">3*2</text>
<text x="40.4" y="60.9">17</text>
<text x="40.4" y="63.5">27</text>
<text x="40.4" y="66">22</text>
<text x="53.7" y="60.9">24</text>
<text x="53.7" y="66">25</text>
<text x="64.4" y="64.9">1</text>
<text x="71.4" y="64.9">8</text>
<text x="40.4" y="68.5">10</text>
<text x="40.4" y="71.1">9</text>
<text x="54.8" y="68.5">8</text>
<text x="54.8" y="71.1">7</text>
<text x="40.4" y="73.6">11</text>
<text x="53.7" y="76.2">12</text>
<text x="40.4" y="78.7">ID_SD</text>
<text x="40.4" y="81.2">ID_SC</text>
<text x="53.7" y="78.7">16</text>
<text x="53.7" y="81.2">20</text>
<text x="53.7" y="83.8">21</text>
<text x="134.4" y="83.8">P$3</text>
<text x="134.4" y="81.2">P$4</text>
<text x="134.4" y="78.7">P$5</text>
<text x="40.4" y="86.3">5</text>
<text x="40.4" y="88.9">6</text>
<text x="134.4" y="88.9">P$1</text>
<text x="134.4" y="86.3">P$2</text>
<text x="40.4" y="91.4">13</text>
<text x="40.4" y="93.9">19</text>
<text x="40.4" y="96.5">26</text>
<text x="51.3" y="96.5">GND</text>
<text x="237.7" y="110.6">MT1*2</text>
<text x="248.6" y="111.7">MT</text>
<text x="241.6" y="118.2">21</text>
<text x="241.6" y="115.7">22</text>
<text x="248.6" y="119.3">21</text>
<text x="248.6" y="116.8">22</text>
<text x="107.6" y="125.8">4</text>
<text x="114.6" y="123.3">2</text>
<text x="114.6" y="125.8">1</text>
<text x="122.9" y="125.8">3</text>
<text x="122.9" y="120.8">4</text>
<text x="129.8" y="125.8">6</text>
<text x="129.8" y="120.8">5</text>
<text x="241.6" y="125.8">18</text>
<text x="241.6" y="123.3">19</text>
<text x="241.6" y="120.8">20</text>
<text x="248.6" y="124.4">19</text>
<text x="248.6" y="121.9">20</text>
<text x="114.6" y="128.4">3</text>
<text x="122.9" y="130.9">2</text>
<text x="129.8" y="130.9">7</text>
<text x="241.6" y="130.9">16</text>
<text x="241.6" y="128.4">17</text>
<text x="248.6" y="129.5">17</text>
<text x="248.6" y="126.9">18</text>
<text x="39.6" y="136">1</text>
<text x="45.5" y="137.1">EN</text>
<text x="58.3" y="137.1">LED1</text>
<text x="68.3" y="136">6</text>
<text x="241.6" y="136">14</text>
<text x="241.6" y="133.5">15</text>
<text x="248.6" y="137.1">14</text>
<text x="248.6" y="134.6">15</text>
<text x="248.6" y="132">16</text>
<text x="58.3" y="139.6">LED2</text>
<text x="58.3" y="142.2">LED3</text>
<text x="68.3" y="138.5">5</text>
<text x="68.3" y="141.1">4</text>
<text x="68.3" y="143.6">3</text>
<text x="241.6" y="141.1">12</text>
<text x="241.6" y="138.5">13</text>
<text x="241.7" y="143.6">11</text>
<text x="248.6" y="142.2">12</text>
<text x="248.6" y="139.6">13</text>
<text x="39.6" y="146.1">2</text>
<text x="45.5" y="147.3">GND</text>
<text x="58.3" y="144.7">LED4</text>
<text x="241.6" y="146.1">10</text>
<text x="242.8" y="148.7">9</text>
<text x="248.6" y="149.8">9</text>
<text x="248.6" y="147.3">10</text>
<text x="248.6" y="144.7">11</text>
<text x="242.8" y="153.8">7</text>
<text x="242.8" y="151.2">8</text>
<text x="248.6" y="154.9">7</text>
<text x="248.6" y="152.3">8</text>
<text x="242.8" y="161.4">4</text>
<text x="242.8" y="158.8">5</text>
<text x="242.8" y="156.3">6</text>
<text x="248.6" y="160">5</text>
<text x="248.6" y="157.4">6</text>
<text x="242.8" y="166.5">2</text>
<text x="242.8" y="163.9">3</text>
<text x="248.6" y="167.6">2</text>
<text x="248.6" y="165">3</text>
<text x="248.6" y="162.5">4</text>
<text x="242.8" y="169">1</text>
<text x="248.6" y="170.1">1</text>
</g>
<g font-size="1.8" fill="#800000">
<text x="195.5" y="41.6">SW_B</text>
<text x="236.2" y="41.6">SW_Y</text>
<text x="195.5" y="56.9">SW_A</text>
<text x="236.2" y="56.9">SW_X</text>
</g>
<g font-size="1.4" fill="#800000">
<text x="50.5" y="48">TX</text>
<text x="42.9" y="50.5">SDA</text>
<text x="42.9" y="53">SCL</text>
<text x="50.3" y="50.5">RX</text>
<text x="43.6" y="68.3">MOSI</text>
<text x="43.6" y="70.8">MISO</text>
<text x="50.3" y="68.5">CE0</text>
<text x="50.3" y="71.1">CE1</text>
<text x="43.6" y="73.4">SCLK</text>
</g>
<g font-size="1.4" fill="#808080">
<text x="66.5" y="64.2">RN2-1</text>
<text x="66.8" y="67.3">330R</text>
<text x="124.9" y="125.2">RN2-3</text>
<text x="124.9" y="120.1">RN2-4</text>
<text x="125.2" y="123.1">330R</text>
<text x="124.9" y="130.3">RN2-2</text>
<text x="125.2" y="128.2">330R</text>
<text x="125.2" y="133.3">330R</text>
</g>
<g font-size=".8" fill="#800000">
<text x="112.5" y="123.9">R</text>
<text x="112.5" y="126.4">G</text>
<text x="112.5" y="129">B</text>
</g>
</svg>
